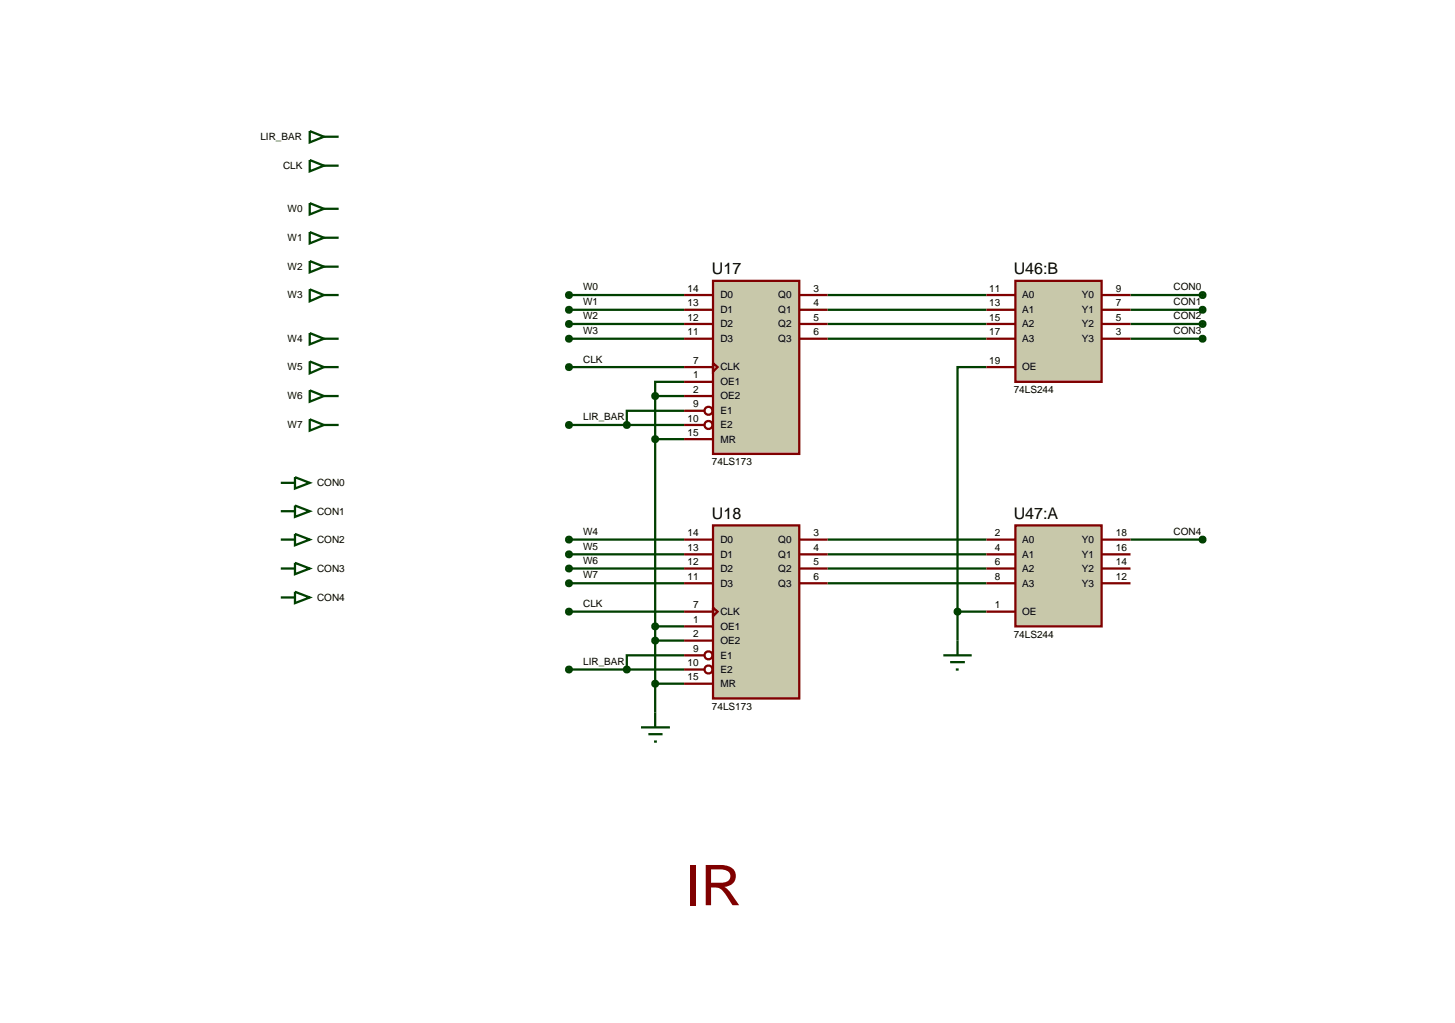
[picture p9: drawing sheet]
<svg xmlns="http://www.w3.org/2000/svg" width="257mm" height="180mm" viewBox="0 0 257 180" stroke-linecap="round" stroke-linejoin="round" font-family="sans-serif">
<g fill="none" stroke="#004000" stroke-width=".4">
<path d="M54.6 23.1l2.5 1-2.5 1zM54.6 28.2l2.5 1-2.5 1zM54.6 35.8l2.5 1-2.5 1zM57.1 24.1h2.6M57.1 29.2h2.6M57.1 36.8h2.6M54.6 40.9l2.5 1-2.5 1zM54.6 46l2.5 1-2.5 1zM54.6 51l2.5 1-2.5 1.1zM54.6 58.7l2.5 1-2.5 1zM57.1 52h2.6M57.1 59.7h2.6"/>
<path d="M57.1 41.9h2.6M57.1 47h2.6M100.3 52h20.3M100.3 54.6h20.3M100.3 57.1h20.3M100.3 59.7h20.3M145.9 52h28M145.9 54.6h28M145.9 57.1h28M145.9 59.7h28M199.3 52h12.7M199.3 54.6h12.7"/>
<path d="M199.3 57.1h12.7M199.3 59.7h12.7M54.6 63.7l2.5 1-2.5 1.1zM54.6 68.8l2.5 1-2.5 1zM54.6 73.9l2.5 1-2.5 1zM57.1 69.8h2.6M57.1 74.9h2.6M57.1 64.7h2.6M100.3 74.9h20.3M100.3 64.7h20.3M115.5 69.8h5.1M115.5 69.8v55.8"/>
<path d="M115.5 77.4h5.1M120.6 67.3h-5.1v2.5M120.6 72.4h-10.1v2.5M173.9 64.7h-5.1v43.1M49.5 95.1h2.5M49.5 85.1h2.5M49.5 90.1h2.5M52 84.1l2.6 1-2.6 1zM52 89.1l2.6 1-2.6 1zM52 94.1l2.6 1-2.6 1zM52 99.2l2.6 1-2.6 1zM100.3 95.1h20.3"/>
<path d="M100.3 97.7h20.3M145.9 95.1h28M145.9 97.7h28M199.3 95.1h12.7M49.5 100.2h2.5M49.5 105.3h2.5M52 104.3l2.6 1-2.6 1zM100.3 100.2h20.3M100.3 102.8h20.3M100.3 107.8h20.3M100.3 118h20.3M115.5 110.4h5.1"/>
<path d="M115.5 112.9h5.1M120.6 115.5h-10.1v2.5M145.9 100.2h28M145.9 102.8h28M168.8 107.8h5.1M168.8 107.8v5.1M115.5 120.5h5.1"/>
</g>
<path d="M125.7 49.5h15.2v30.5h-15.2z" fill="#c8c8aa" stroke="#800000" stroke-width=".4"/>
<g fill="none" stroke="#800000" stroke-width=".4">
<path d="M120.6 52h5.1M120.6 54.6h5.1M120.6 57.1h5.1M120.6 59.7h5.1M140.9 52h5M140.9 54.6h5M140.9 57.1h5M140.9 59.7h5M120.6 64.7h5.1M120.6 67.3h5.1M120.6 69.8h5.1M120.6 72.4h3.6"/>
<path d="M120.6 74.9h3.6M120.6 77.4h5.1M125.7 64l.8 .7-.8 .8z"/>
<circle cx="124.9" cy="74.9" r=".7"/>
<circle cx="124.9" cy="72.4" r=".7"/>
</g>
<path d="M125.7 92.6h15.2v30.5h-15.2z" fill="#c8c8aa" stroke="#800000" stroke-width=".4"/>
<g fill="none" stroke="#800000" stroke-width=".4">
<path d="M120.6 95.1h5.1M120.6 97.7h5.1M140.9 95.1h5M140.9 97.7h5M120.6 100.2h5.1M120.6 102.8h5.1M120.6 107.8h5.1M120.6 110.4h5.1M120.6 112.9h5.1M120.6 115.5h3.6M120.6 118h3.6M125.7 107.1l.8 .7-.8 .8z"/>
<path d="M140.9 100.2h5M140.9 102.8h5M120.6 120.5h5.1"/>
<circle cx="124.9" cy="115.5" r=".7"/>
<circle cx="124.9" cy="118" r=".7"/>
</g>
<path d="M179 49.5h15.2v17.8h-15.2z" fill="#c8c8aa" stroke="#800000" stroke-width=".4"/>
<path d="M173.9 52h5.1M173.9 54.6h5.1M173.9 57.1h5.1M173.9 59.7h5.1M194.2 52h5.1M194.2 54.6h5.1M194.2 57.1h5.1M194.2 59.7h5.1M173.9 64.7h5.1" fill="none" stroke="#800000" stroke-width=".4"/>
<path d="M179 92.6h15.2v17.8h-15.2z" fill="#c8c8aa" stroke="#800000" stroke-width=".4"/>
<path d="M173.9 95.1h5.1M173.9 97.7h5.1M194.2 95.1h5.1M194.2 97.7h5.1M173.9 100.2h5.1M173.9 102.8h5.1M173.9 107.8h5.1M194.2 100.2h5.1M194.2 102.8h5.1" fill="none" stroke="#800000" stroke-width=".4"/>
<path d="M166.3 115.5h5M167.5 116.7h2.6M168.5 118h.5M168.8 112.9v2.6" fill="none" stroke="#004000" stroke-width=".4"/>
<path d="M168.5 107.4l.3-.1-.5 .5zM168.8 107.3l.3 .1 .2 .4zM168.8 108.3l.5-.5-.1 .3zM168.3 107.8l.5 .5-.4-.2z" fill="#004000" stroke="#004000" stroke-width=".4"/>
<path d="M168.8 107.3l.5 .5-.5 .5-.5-.5z" fill="#004000"/>
<path d="M211.7 51.6l.3-.1-.5 .5zM212 51.5l.4 .2 .1 .3zM212.5 52l-.1 .3-.4 .2zM211.5 52l.5 .5-.3-.1z" fill="#004000" stroke="#004000" stroke-width=".4"/>
<path d="M212 51.5l.5 .5-.5 .5-.5-.5z" fill="#004000"/>
<path d="M211.7 54.2l.3-.1-.5 .5zM212 54.1l.4 .2 .1 .3zM212.5 54.6l-.1 .3-.4 .2zM211.5 54.6l.5 .5-.3-.1z" fill="#004000" stroke="#004000" stroke-width=".4"/>
<path d="M212 54.1l.5 .5-.5 .5-.5-.5z" fill="#004000"/>
<path d="M211.7 56.7l.3-.1-.5 .5zM212 56.6l.4 .2 .1 .3zM212.5 57.1l-.1 .3-.4 .2zM211.5 57.1l.5 .5-.3-.1z" fill="#004000" stroke="#004000" stroke-width=".4"/>
<path d="M212 56.6l.5 .5-.5 .5-.5-.5z" fill="#004000"/>
<path d="M211.7 59.3l.3-.1-.5 .5zM212 59.2l.4 .2 .1 .3zM212.5 59.7l-.1 .3-.4 .2zM211.5 59.7l.5 .5-.3-.1z" fill="#004000" stroke="#004000" stroke-width=".4"/>
<path d="M212 59.2l.5 .5-.5 .5-.5-.5z" fill="#004000"/>
<path d="M211.7 94.7l.3-.1-.5 .5zM212 94.6l.4 .2 .1 .3zM212.5 95.1l-.1 .3-.4 .2zM211.5 95.1l.5 .5-.3-.1z" fill="#004000" stroke="#004000" stroke-width=".4"/>
<path d="M212 94.6l.5 .5-.5 .5-.5-.5z" fill="#004000"/>
<path d="M115.2 69.4l.3-.1-.5 .5zM115.5 69.3l.4 .2 .1 .3zM116 69.8l-.1 .3-.4 .2zM115 69.8l.5 .5-.3-.1z" fill="#004000" stroke="#004000" stroke-width=".4"/>
<path d="M115 69.8l.5-.5 .5 .5-.5 .5z" fill="#004000"/>
<path d="M115.1 77.1l.4-.2-.5 .5zM115.5 76.9l.3 .1 .2 .4zM116 77.4l-.1 .3-.4 .2zM115 77.4l.5 .5-.3-.1z" fill="#004000" stroke="#004000" stroke-width=".4"/>
<path d="M115 77.4l.5-.5 .5 .5-.5 .5z" fill="#004000"/>
<path d="M115.1 110.1l.4-.2-.5 .5zM115.5 109.9l.3 .1 .2 .4zM116 110.4l-.1 .3-.4 .2zM115 110.4l.5 .5-.3-.1z" fill="#004000" stroke="#004000" stroke-width=".4"/>
<path d="M115 110.4l.5-.5 .5 .5-.5 .5z" fill="#004000"/>
<path d="M115.1 112.6l.4-.2-.5 .5zM115.5 112.4l.4 .2 .1 .3zM116 112.9l-.2 .4-.3 .1zM115 112.9l.5 .5-.3-.1z" fill="#004000" stroke="#004000" stroke-width=".4"/>
<path d="M115 112.9l.5-.5 .5 .5-.5 .5z" fill="#004000"/>
<path d="M113 128.2h5.1M114.3 129.4h2.5M115.3 130.7h.5M115.5 125.6v2.6" fill="none" stroke="#004000" stroke-width=".4"/>
<path d="M115.1 120.2l.4-.2-.5 .5zM115.5 120l.3 .1 .2 .4zM116 120.5l-.1 .3-.4 .2zM115 120.5l.5 .5-.3-.1z" fill="#004000" stroke="#004000" stroke-width=".4"/>
<path d="M115 120.5l.5-.5 .5 .5-.5 .5z" fill="#004000"/>
<path d="M110.1 74.6l.4-.2-.5 .5zM110.5 74.4l.3 .1 .2 .4zM111 74.9l-.1 .3-.4 .2zM110 74.9l.5 .5-.4-.2z" fill="#004000" stroke="#004000" stroke-width=".4"/>
<path d="M110 74.9l.5-.5 .5 .5-.5 .5z" fill="#004000"/>
<path d="M100 74.5l.3-.1-.5 .5zM100.3 74.4l.3 .1 .2 .4zM100.8 74.9l-.1 .3-.4 .2zM99.8 74.9l.5 .5-.4-.2z" fill="#004000" stroke="#004000" stroke-width=".4"/>
<path d="M100.3 74.4l.5 .5-.5 .5-.5-.5z" fill="#004000"/>
<path d="M110.2 117.6l.3-.1-.5 .5zM110.5 117.5l.3 .1 .2 .4zM110.5 118.5l.5-.5-.2 .4zM110 118l.5 .5-.3-.1z" fill="#004000" stroke="#004000" stroke-width=".4"/>
<path d="M110.5 117.5l.5 .5-.5 .5-.5-.5z" fill="#004000"/>
<path d="M100 117.6l.3-.1-.5 .5zM100.3 117.5l.4 .2 .1 .3zM100.8 118l-.2 .4-.3 .1zM99.8 118l.5 .5-.3-.1z" fill="#004000" stroke="#004000" stroke-width=".4"/>
<path d="M100.3 117.5l.5 .5-.5 .5-.5-.5z" fill="#004000"/>
<path d="M100 107.4l.3-.1-.5 .5zM100.3 107.3l.3 .1 .2 .4zM100.8 107.8l-.1 .3-.4 .2zM99.8 107.8l.5 .5-.4-.2z" fill="#004000" stroke="#004000" stroke-width=".4"/>
<path d="M100.3 107.3l.5 .5-.5 .5-.5-.5z" fill="#004000"/>
<path d="M99.9 64.4l.4-.2-.5 .5zM100.3 64.2l.3 .1 .2 .4zM100.8 64.7l-.1 .3-.4 .2zM99.8 64.7l.5 .5-.4-.2z" fill="#004000" stroke="#004000" stroke-width=".4"/>
<path d="M99.8 64.7l.5-.5 .5 .5-.5 .5z" fill="#004000"/>
<path d="M99.9 51.7l.4-.2-.5 .5zM100.3 51.5l.3 .1 .2 .4zM100.8 52l-.2 .4-.3 .1zM99.8 52l.5 .5-.4-.2z" fill="#004000" stroke="#004000" stroke-width=".4"/>
<path d="M100.3 51.5l.5 .5-.5 .5-.5-.5z" fill="#004000"/>
<path d="M99.9 54.3l.4-.2-.5 .5zM100.3 54.1l.3 .1 .2 .4zM100.8 54.6l-.2 .4-.3 .1zM99.8 54.6l.5 .5-.4-.2z" fill="#004000" stroke="#004000" stroke-width=".4"/>
<path d="M100.3 54.1l.5 .5-.5 .5-.5-.5z" fill="#004000"/>
<path d="M100 56.7l.3-.1-.5 .5zM100.3 56.6l.4 .2 .1 .3zM100.8 57.1l-.2 .4-.3 .1zM99.8 57.1l.5 .5-.4-.2z" fill="#004000" stroke="#004000" stroke-width=".4"/>
<path d="M100.3 56.6l.5 .5-.5 .5-.5-.5z" fill="#004000"/>
<path d="M100 59.3l.3-.1-.5 .5zM100.3 59.2l.4 .2 .1 .3zM100.8 59.7l-.1 .3-.4 .2zM99.8 59.7l.5 .5-.4-.2z" fill="#004000" stroke="#004000" stroke-width=".4"/>
<path d="M100.3 59.2l.5 .5-.5 .5-.5-.5z" fill="#004000"/>
<path d="M100 94.7l.3-.1-.5 .5zM100.3 94.6l.3 .1 .2 .4zM100.8 95.1l-.1 .3-.4 .2zM99.8 95.1l.5 .5-.4-.2z" fill="#004000" stroke="#004000" stroke-width=".4"/>
<path d="M100.3 94.6l.5 .5-.5 .5-.5-.5z" fill="#004000"/>
<path d="M100 97.3l.3-.1-.5 .5zM100.3 97.2l.3 .1 .2 .4zM100.8 97.7l-.1 .3-.4 .2zM99.8 97.7l.5 .5-.4-.2z" fill="#004000" stroke="#004000" stroke-width=".4"/>
<path d="M100.3 97.2l.5 .5-.5 .5-.5-.5z" fill="#004000"/>
<path d="M99.9 99.9l.4-.2-.5 .5zM100.3 99.7l.4 .2 .1 .3zM100.8 100.2l-.2 .4-.3 .1zM99.8 100.2l.5 .5-.3-.1z" fill="#004000" stroke="#004000" stroke-width=".4"/>
<path d="M100.3 99.7l.5 .5-.5 .5-.5-.5z" fill="#004000"/>
<path d="M100 102.4l.3-.1-.5 .5zM100.3 102.3l.3 .1 .2 .4zM100.8 102.8l-.2 .4-.3 .1zM99.8 102.8l.5 .5-.3-.1z" fill="#004000" stroke="#004000" stroke-width=".4"/>
<path d="M100.3 102.3l.5 .5-.5 .5-.5-.5z" fill="#004000"/>
<text font-size="9.9" fill="#800000" x="120.8" y="159.5">IR</text>
<g font-size="2.8">
<text x="125.5" y="48.4">U17</text>
<text x="178.7" y="48.4">U46:B</text>
<text x="125.5" y="91.5">U18</text>
<text x="178.7" y="91.5">U47:A</text>
</g>
<g font-size="1.8">
<text x="45.9" y="24.7">LIR_BAR</text>
<text x="49.9" y="29.8">CLK</text>
<text x="50.7" y="37.4">W0</text>
<text x="50.7" y="42.5">W1</text>
<text x="50.7" y="47.6">W2</text>
<text x="50.7" y="52.6">W3</text>
<text x="102.8" y="51.2">W0</text>
<text x="102.8" y="53.8">W1</text>
<text x="121.2" y="51.4">14</text>
<text x="121.2" y="54">13</text>
<text x="127" y="52.6">D0</text>
<text x="137.2" y="52.6">Q0</text>
<text x="143.4" y="51.4">3</text>
<text x="143.4" y="54">4</text>
<text x="174.4" y="51.4">11</text>
<text x="174.4" y="54">13</text>
<text x="180.2" y="52.6">A0</text>
<text x="190.7" y="52.6">Y0</text>
<text x="196.7" y="51.4">9</text>
<text x="196.7" y="54">7</text>
<text x="206.9" y="51.2">CON0</text>
<text x="206.9" y="53.8">CON1</text>
<text x="102.8" y="56.3">W2</text>
<text x="102.8" y="58.9">W3</text>
<text x="121.2" y="56.5">12</text>
<text x="121.2" y="59.1">11</text>
<text x="127" y="55.2">D1</text>
<text x="127" y="57.7">D2</text>
<text x="137.2" y="55.2">Q1</text>
<text x="137.2" y="57.7">Q2</text>
<text x="143.4" y="56.5">5</text>
<text x="143.4" y="59.1">6</text>
<text x="174.4" y="56.5">15</text>
<text x="174.4" y="59.1">17</text>
<text x="180.2" y="55.2">A1</text>
<text x="180.2" y="57.7">A2</text>
<text x="190.7" y="55.2">Y1</text>
<text x="190.7" y="57.7">Y2</text>
<text x="196.7" y="56.5">5</text>
<text x="196.7" y="59.1">3</text>
<text x="206.9" y="56.3">CON2</text>
<text x="206.9" y="58.9">CON3</text>
<text x="50.7" y="60.3">W4</text>
<text x="50.7" y="65.3">W5</text>
<text x="102.8" y="63.9">CLK</text>
<text x="122.2" y="64.1">7</text>
<text x="127" y="60.3">D3</text>
<text x="127" y="65.3">CLK</text>
<text x="137.2" y="60.3">Q3</text>
<text x="174.4" y="64.1">19</text>
<text x="180.2" y="60.3">A3</text>
<text x="180.2" y="65.3">OE</text>
<text x="190.7" y="60.3">Y3</text>
<text x="50.7" y="70.4">W6</text>
<text x="122.2" y="66.7">1</text>
<text x="122.2" y="69.2">2</text>
<text x="122.2" y="71.8">9</text>
<text x="127" y="67.9">OE1</text>
<text x="127" y="70.4">OE2</text>
<text x="178.7" y="69.3">74LS244</text>
<text x="50.7" y="75.5">W7</text>
<text x="102.8" y="74.1">LIR_BAR</text>
<text x="121.2" y="74.3">10</text>
<text x="121.2" y="76.8">15</text>
<text x="127" y="73">E1</text>
<text x="127" y="75.5">E2</text>
<text x="127" y="78">MR</text>
<text x="125.5" y="82">74LS173</text>
<text x="55.9" y="85.7">CON0</text>
<text x="55.9" y="90.7">CON1</text>
<text x="55.9" y="95.7">CON2</text>
<text x="102.8" y="94.3">W4</text>
<text x="121.2" y="94.5">14</text>
<text x="127" y="95.7">D0</text>
<text x="137.2" y="95.7">Q0</text>
<text x="143.4" y="94.5">3</text>
<text x="175.4" y="94.5">2</text>
<text x="180.2" y="95.7">A0</text>
<text x="190.7" y="95.7">Y0</text>
<text x="196.7" y="94.5">18</text>
<text x="206.9" y="94.3">CON4</text>
<text x="55.9" y="100.8">CON3</text>
<text x="102.8" y="96.9">W5</text>
<text x="102.8" y="99.4">W6</text>
<text x="102.8" y="101.9">W7</text>
<text x="121.2" y="97.1">13</text>
<text x="121.2" y="99.6">12</text>
<text x="127" y="98.3">D1</text>
<text x="127" y="100.8">D2</text>
<text x="137.2" y="98.3">Q1</text>
<text x="137.2" y="100.8">Q2</text>
<text x="143.4" y="97.1">4</text>
<text x="143.4" y="99.6">5</text>
<text x="175.4" y="97.1">4</text>
<text x="175.4" y="99.6">6</text>
<text x="180.2" y="98.3">A1</text>
<text x="180.2" y="100.8">A2</text>
<text x="190.7" y="98.3">Y1</text>
<text x="190.7" y="100.8">Y2</text>
<text x="196.7" y="97.1">16</text>
<text x="196.7" y="99.6">14</text>
<text x="55.9" y="105.9">CON4</text>
<text x="102.8" y="107">CLK</text>
<text x="121.2" y="102.2">11</text>
<text x="122.2" y="107.2">7</text>
<text x="127" y="103.4">D3</text>
<text x="137.2" y="103.4">Q3</text>
<text x="143.4" y="102.2">6</text>
<text x="175.4" y="102.2">8</text>
<text x="175.4" y="107.2">1</text>
<text x="180.2" y="103.4">A3</text>
<text x="190.7" y="103.4">Y3</text>
<text x="196.7" y="102.2">12</text>
<text x="122.2" y="109.8">1</text>
<text x="122.2" y="112.3">2</text>
<text x="127" y="108.4">CLK</text>
<text x="127" y="111">OE1</text>
<text x="127" y="113.5">OE2</text>
<text x="178.7" y="112.4">74LS244</text>
<text x="180.2" y="108.4">OE</text>
<text x="102.8" y="117.2">LIR_BAR</text>
<text x="121.2" y="117.4">10</text>
<text x="121.2" y="119.9">15</text>
<text x="122.2" y="114.9">9</text>
<text x="127" y="116.1">E1</text>
<text x="127" y="118.6">E2</text>
<text x="125.5" y="125.1">74LS173</text>
<text x="127" y="121.1">MR</text>
</g>
</svg>
